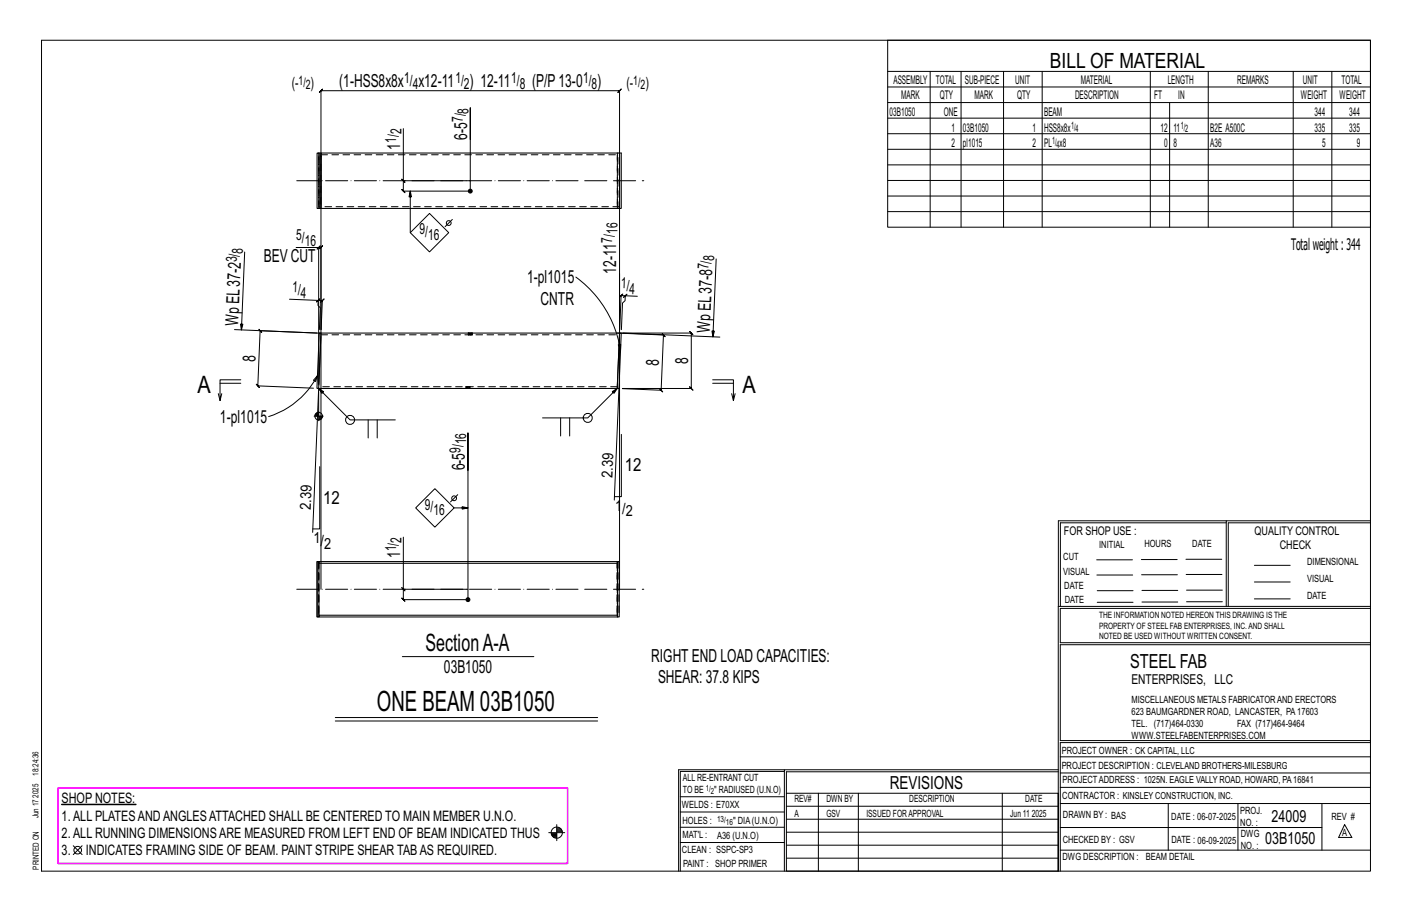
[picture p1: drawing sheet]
<svg xmlns="http://www.w3.org/2000/svg" width="432mm" height="279mm" viewBox="0 0 432 279" stroke-linecap="round" stroke-linejoin="round" font-family="sans-serif">
<g fill="#000" stroke="#000" stroke-width=".31">
<path d="M18.9 245.8h22.7v.2h-22.7z"/>
<circle cx="143.8" cy="58.4" r=".6"/>
<circle cx="143.1" cy="183.3" r=".6"/>
</g>
<g fill="none" stroke="#000" stroke-width=".31">
<path d="M12.7 12.3h406.4v254h-406.4zM271.5 12.3h147.6v57.2h-147.6zM123.3 39.3v15.9h20.5M271.5 21.8h147.6M271.5 26.6h147.6M271.5 31.4h147.6M271.5 36.1h147.6M284.5 21.8v47.7M293.9 21.8v47.7M306.9 21.8v47.7M318.7 21.8v47.7M351.8 21.8v47.7"/>
<path d="M357.7 31.4v38.1M369.5 21.8v47.7M395.5 21.8v47.7M407.3 21.8v47.7M122.8 54.7l1 1zM125.5 58.4l-.4 1.8h.7l-.3-1.8v12.7M143.8 42.7v-9.7v25.4h-20.5l.5 .5-1-1 .5 .5v-3.2M271.5 40.9h147.6M271.5 45.6h147.6M271.5 50.4h147.6M271.5 55.2h147.6M271.5 59.9h147.6"/>
<path d="M74.8 77l-1 23.8-.3-1.7h.8l-.5 1.7M90.6 75.7h6.9v41.7M97 76.2l1-1zM97.5 75.7h.7l-.5 .5 1-1-.5 .5v25.1l.4-8.9 .5-.5-1 1 .5-.5-1.3-.1M125.5 71.1l5.8-5.9 5.9 5.9-5.9 5.9zM138.3 67.1l-2.2 2.2M219 79.2l-1 23.8-.3-1.8h.8l-.5 1.8M271.5 64.7h147.6M88.5 91.5l8.8 .3-.1 1.5 .7 .8-.2 6.6M96.8 92.3l1-.9zM176.1 84.7a34.2 34.2 0 0 1 13.7 22.4M190.7 90.9l1-1z"/>
<path d="M191.2 90.4h-1.3l.6-.5-1.1 .9 .5-.4-.4 10.4M194.9 90.6l-3.7-.2-.1 1.5-.7 .7-.4 8.2M67.3 117.2h6.3M71.7 100.8l26.5 1M73.6 116.1h-6.3v6.4l.5-2.2M96.9 101.8l-17.4-.7-.4-.5 .9 1-.5-.5-.7 16.9-.4-.6 .9 1.1-.5-.5 17.1 .7M97.1 114.9l-.6 1.7-.6-.4zM97.1 114.9a25.4 25.4 0 0 1-14.9 12.4M97.5 119.8v8.8M188.8 101.8l14.1 .6-.5-.5 1 1-.5-.5-.7 16.9-.5-.5 1 1-.5-.5-11.9-.5M188.8 118.7l-1.6 1 .6 .5 1-1.5-9.1 9h-13.8M189.1 105.4l.7-.1v1.8z"/>
<path d="M189.3 118.8l-1.4 34.1M189.5 101.8l30.6 1.3M190.5 101.8h20.9l-.5-.5 1 1-.5-.5v17l-.5-.5 1 1-.5-.5h-21.1M217.9 116.1h6.4v6.4l.5-2.2M217.9 117.2h6.4M66.8 120.3l.5 2.2M96.1 127.2h2.7M96.4 126.7v.5M96.6 126.4v.8M96.8 126.2v1M97 126.1v1.1M97.2 126.1v1.1"/>
<path d="M97.7 127.2v1.2M97.9 127.2v1.1M98.1 127.2v1M98.3 127.2v.8M98.5 127.2v.5M112.6 128.4v5.5M115.4 128.4v5.5M120.9 128.4h-13.8l-9.6-9.7 1.5 1-.6 .6-.9-1.6-1.9 44M171.4 127.7v5.6M174.2 127.7v5.6M190 132.8v19h-2.1M223.8 120.3l.5 2.2"/>
<path d="M97.8 142.7v19h-2.1M133 149.4l5.9 5.9-5.9 5.8-5.9-5.8zM138.9 155.3h4.2l-1.7 .3v-.7l1.7 .4M140 151.2l-2.2 2.2M143.1 143.8v-11.4v50.9h-19.8l.5 .5-1-1 .5 .5v-3.2M375 159.8h-50.7v25.6M375 159.2h-51.3l-.1 107.1M419.1 159.2h-44.1v26.2M419.1 159.8h-43.5v25.6M122.8 179.6l1 1zM123.3 164.2v15.9h19.8M335.4 171.1h10.9"/>
<path d="M335.4 175.8h11M349 171h11M349.1 175.7h11M362.7 171h10.9M362.7 175.6h11M383.6 172.8h11M383.6 177.9h11M98.2 180.1v-152.4l-.5 .5 1-1-.5 .5h91.3l-.5 .5 1-1-.5 .5v152.4M323.7 185.4h95.4M335.5 184.1h11M335.5 180.6h11M349.2 184h11"/>
<path d="M349.2 180.5h11M362.9 180.4h10.9M362.9 184h10.9M383.6 183.1h11M419.1 186h-94.9v10.5h94.9M419.1 197.1h-94.9v29.3h94.9v.6h-94.9v39.3M102.5 219.3h80.3M123 200.7h40.3M102.5 220.4h80.3M239.9 235.8h-31.9v30.5M239.9 235.3h-32.4v31M323.6 235.3h-83.7v31"/>
<path d="M323.6 235.9h-83.1v6.6M324.2 236.3h94.9M324.2 231.4h94.9M22.4 258.5l2.7 2.7M25.1 258.5l-2.7 2.7M167.8 254.5h4.9M168.6 254.8h1.7M168.6 255.1h1.7M168.7 255.4h1.6M169 255.7h1.3M169.3 256h1M170.3 252.1v4.9"/>
<path d="M170.3 254.2h1.7M170.3 253.1h.9M170.3 254h1.6M170.3 253.7h1.4M170.3 253.4h1.2M208 252.9h31.9M208 257.5h31.9M208 243.6h31.9M208 248.2h31.9M240.5 242.5h83.1v23.8h-83.1zM240.5 258.4h83.1M240.5 254.4h83.1"/>
<path d="M240.5 250.4h83.1M240.5 246.5h83.1M250.3 242.5v23.8M262.5 242.5v23.8M306.5 242.5v23.8M324.2 253h80.1M324.2 245.6h94.9M324.2 259.9h94.9M324.2 240.7h94.9M357.3 245.6v14.3M378.6 245.6v14.3M404.3 245.6v14.3"/>
<path d="M411.2 252.1l2.2 3.9h-4zM240.5 262.3h83.1"/>
<circle cx="137.2" cy="68.2" r=".74"/>
<circle cx="97.5" cy="127.2" r="1.16"/>
<circle cx="107.1" cy="128.4" r="1.38"/>
<circle cx="179.7" cy="127.7" r="1.38"/>
<circle cx="138.9" cy="152.3" r=".74"/>
<circle cx="23.8" cy="259.9" r="1.17"/>
<circle cx="170.3" cy="254.5" r="1.71"/>
</g>
<path d="M17.8 240.9h155.8v23h-155.8z" fill="none" stroke="#f0f" stroke-width=".5"/>
<g fill="none" stroke="#000" stroke-width=".32">
<path d="M97.6 46.8h.6M98.2 47.8v14.9M189.4 46.8h-91.2v16.9h-.6v-16.9h-.6v16.9h.6M189.5 46.8h.5v16.9h-.5zM189.5 47.8v14.9M98.2 63.7h91.3M97.5 118.7h91.3M97.6 101.8h.6l-.7 16.9h-.6zM98.1 102.9l-.6 14.8M98.2 101.8h91.3M142.5 118.2h.1M142.5 118.7v.1"/>
<path d="M143.2 101.8h.1M143.2 102.3v.1M143.7 118.2h.1M143.7 118.7v.1M144.4 101.8h.1M144.4 102.3v.1M189.4 102.9l-.6 14.8M189.5 101.8h.5l-.7 17-.5-.1zM96.9 171.7h.6v16.9h-.6zM97 171.7v16.9M97.5 171.7h91.3v.5h-91.3zM188.8 171.7h.6v16.9h-.6z"/>
<path d="M97.5 188.1h91.3v.5h-91.3z"/>
</g>
<g fill="none" stroke="#000" stroke-width=".31" stroke-dasharray="2 1.4">
<path d="M97.5 46.8v16.9zM98.1 46.8v16.4h-.6v-15.9h.6l.1 .5M98.1 47.3l91.3 .1M188.8 46.8v16.9M188.8 47.3v15.9M189.4 47.4v15.7M189.5 47.8l-.1-1M98.2 62.7l-.1 1M188.8 63.7v-16.9M189.3 63.7v-16.9M189.4 63.7l.1-1M189.4 63.1l-91.3 .1"/>
<path d="M98.1 102.3h91.3M142.5 118.2h.1M142.5 118.2v.5M142.6 118.8h-.1M142.7 118.8v-.6M142.9 118.2h.2v.6h-.2zM142.9 118.8h-.2v-.6h.2M143.1 118.8h.2v-.6h.2M143.1 118.2h.2M143.2 101.8v.5M143.2 101.8h.1M143.3 118.8h.2l.2-.6"/>
<path d="M143.4 101.8l-.2 .6M143.5 118.8l.2-.6M143.6 101.8h-.2l-.1 .6M143.7 118.7v-.5M143.7 118.8h.1M143.8 101.8h.2v.6h-.2zM143.8 101.8h-.2v.6h-.2M143.8 102.4h-.2M144 101.8h.2v.6h-.2M144.2 101.8v.6M144.4 101.8h.1M144.4 102.4h.1"/>
<path d="M144.4 102.3v-.5M188.8 118.7v-1M188.8 118.2h-91.3M189.4 102.9l.1-1.1M97.5 171.7v16.9M188.8 171.7v16.9M188.8 172.7v-.5M188.8 171.7v15.8M189.3 171.7v16.9M97.5 187.5v-15.3M97.5 188.1v-.6M188.8 187.5v1.1"/>
<path d="M188.8 188.1v-15.4"/>
</g>
<path d="M90.7 55.2h106.2M90.7 180.1h106.2" fill="none" stroke="#000" stroke-width=".31" stroke-dasharray="6.8 1 0 1"/>
<text font-size="8.6" x="115.2" y="217.4">ONE BEAM 03B1050</text>
<g font-size="7.3">
<text x="60.4" y="120">A</text>
<text x="227.1" y="120">A</text>
<text x="130.2" y="199">SectionA-A</text>
</g>
<text font-size="6.4" x="321.1" y="20.7">BILL OF MATERIAL</text>
<text font-size="5.9" x="345.6" y="204.1">STEEL FAB</text>
<g font-size="5.5">
<text x="103.7" y="26.7">(1-HSS8x8x</text>
<text x="128" y="26.7">x12-11</text>
<text x="143.6" y="26.7">) 12-11</text>
<text x="162.7" y="26.7">(P/P13-0</text>
<text x="182.6" y="26.7">)</text>
<text x="122.4" y="45.7" transform="rotate(-90 122.4 45.7)">1</text>
<text x="142.8" y="42.7" transform="rotate(-90 142.8 42.7)">6-5</text>
<text x="80.7" y="80.2">BEV CUT</text>
<text x="188.5" y="83.6" transform="rotate(-90 188.5 83.6)">12-11</text>
<text x="161.2" y="86.6">1-pl1015</text>
<text x="165.3" y="93.1">CNTR</text>
<text x="72.9" y="99.7" transform="rotate(-88 72.9 99.7)">WpEL37-2</text>
<text x="217.1" y="101.9" transform="rotate(-88 217.1 101.9)">WpEL37-8</text>
<text x="78.2" y="110.5" transform="rotate(-88 78.2 110.5)">8</text>
<text x="201.5" y="111.8" transform="rotate(-88 201.5 111.8)">8</text>
<text x="210.4" y="111.3" transform="rotate(-90 210.4 111.3)">8</text>
<text x="67.3" y="129.3">1-pl1015</text>
<text x="142.1" y="143.8" transform="rotate(-90 142.1 143.8)">6-5</text>
<text x="191.1" y="144.1">12</text>
<text x="98.8" y="153.9">12</text>
<text x="122.4" y="170.6" transform="rotate(-90 122.4 170.6)">1</text>
<text x="199.2" y="202.4">RIGHT END LOAD CAPACITIES:</text>
<text x="135.8" y="205.7">03B1050</text>
<text x="201.2" y="208.9">SHEAR: 37.8 KIPS</text>
<text x="272.2" y="241.1">REVISIONS</text>
</g>
<g font-size="5.1">
<text x="388.9" y="251.3">24009</text>
<text x="386.9" y="258.1">03B1050</text>
</g>
<text font-size="4.9" x="394.8" y="76.4">Totalweight : 344</text>
<g font-size="4.7">
<text x="89.2" y="26.9">(-</text>
<text x="95" y="26.9">)</text>
<text x="123.6" y="25.5">1/</text>
<text x="126.2" y="27.2">4</text>
<text x="139.2" y="25.5">1/</text>
<text x="141.9" y="27.2">2</text>
<text x="156.3" y="25.5">1/</text>
<text x="158.9" y="27.2">8</text>
<text x="178.3" y="25.5">1/</text>
<text x="180.9" y="27.2">8</text>
<text x="191.6" y="26.9">(-</text>
<text x="197.4" y="26.9">)</text>
<text x="143.2" y="34.7" transform="rotate(-90 143.2 34.7)">8</text>
<text x="122.8" y="41.1" transform="rotate(-90 122.8 41.1)">2</text>
<text x="141.6" y="37.3" transform="rotate(-90 141.6 37.3)">7/</text>
<text x="121.1" y="43.7" transform="rotate(-90 121.1 43.7)">1/</text>
<text x="128.3" y="71.7">9/</text>
<text x="188.9" y="71.6" transform="rotate(-90 188.9 71.6)">16</text>
<text x="74.2" y="77.7" transform="rotate(-88 74.2 77.7)">8</text>
<text x="90.6" y="73.4">5/</text>
<text x="93.2" y="75.1">16</text>
<text x="130.9" y="73.3">16</text>
<text x="187.2" y="74.2" transform="rotate(-90 187.2 74.2)">7/</text>
<text x="72.5" y="80.2" transform="rotate(-88 72.5 80.2)">3/</text>
<text x="216.6" y="82.4" transform="rotate(-88 216.6 82.4)">7/</text>
<text x="218.4" y="79.8" transform="rotate(-88 218.4 79.8)">8</text>
<text x="89.4" y="89.3" transform="rotate(2 89.4 89.3)">1/</text>
<text x="189.9" y="88.1" transform="rotate(2 189.9 88.1)">1/</text>
<text x="192.4" y="89.9" transform="rotate(2 192.4 89.9)">4</text>
<text x="91.9" y="91" transform="rotate(2 91.9 91)">4</text>
<text x="142.5" y="135.8" transform="rotate(-90 142.5 135.8)">16</text>
<text x="140.9" y="138.5" transform="rotate(-90 140.9 138.5)">9/</text>
<text x="187.3" y="146.1" transform="rotate(-88 187.3 146.1)">2.39</text>
<text x="95.1" y="155.9" transform="rotate(-88 95.1 155.9)">2.39</text>
<text x="129.9" y="155.8">9/</text>
<text x="132.6" y="157.4">16</text>
<text x="188.1" y="156.2">1</text>
<text x="190.3" y="157">/2</text>
<text x="95.9" y="166">1/</text>
<text x="99.1" y="167.7">2</text>
<text x="122.8" y="165.9" transform="rotate(-90 122.8 165.9)">2</text>
<text x="121.1" y="168.6" transform="rotate(-90 121.1 168.6)">1/</text>
</g>
<g font-size="4.4">
<text x="18.9" y="245.6">SHOP NOTES:</text>
<text x="18.9" y="250.8">1.ALL PLATESANDANGLESATTACHED SHALL BE CENTERED TO MAIN MEMBER U.N.O.</text>
<text x="18.9" y="256.1">2.ALL RUNNING DIMENSIONSARE MEASURED FROM LEFT END OF BEAM INDICATED THUS</text>
<text x="18.9" y="261.3">3.</text>
<text x="26.3" y="261.3">INDICATES FRAMING SIDE OF BEAM. PAINT STRIPE SHEAR TABAS REQUIRED.</text>
</g>
<text font-size="4.2" x="346" y="209.1">ENTERPRISES, LLC</text>
<g font-size="4">
<text x="91.3" y="25.8">1/</text>
<text x="93.5" y="27.2">2</text>
<text x="193.7" y="25.8">1/</text>
<text x="195.9" y="27.2">2</text>
</g>
<g font-size="3.7">
<text x="273.2" y="25.6">ASSEMBLY</text>
<text x="286.2" y="25.6">TOTAL</text>
<text x="295.1" y="25.6">SUB-PIECE</text>
<text x="310.4" y="25.6">UNIT</text>
<text x="330.5" y="25.6">MATERIAL</text>
<text x="357.1" y="25.6">LENGTH</text>
<text x="378.3" y="25.6">REMARKS</text>
<text x="398.4" y="25.6">UNIT</text>
<text x="410.2" y="25.6">TOTAL</text>
<text x="272.1" y="35.5">03B1050</text>
<text x="275.6" y="30.4">MARK</text>
<text x="287.4" y="30.4">QTY</text>
<text x="288.6" y="35.5">ONE</text>
<text x="298" y="30.4">MARK</text>
<text x="311" y="30.4">QTY</text>
<text x="319.3" y="35.5">BEAM</text>
<text x="328.7" y="30.4">DESCRIPTION</text>
<text x="353" y="30.4">FT</text>
<text x="360.3" y="30.4">IN</text>
<text x="397.8" y="30.4">WEIGHT</text>
<text x="402" y="35.5">344</text>
<text x="409.6" y="30.4">WEIGHT</text>
<text x="412.6" y="35.5">344</text>
<text x="290.9" y="40.2">1</text>
<text x="294.5" y="40.2">03B1050</text>
<text x="315.8" y="40.2">1</text>
<text x="319.3" y="40.2">HSS8x8x</text>
<text x="354.9" y="40.2">12</text>
<text x="358.9" y="40.2">11</text>
<text x="370.1" y="40.2">B2E A500C</text>
<text x="402" y="40.2">335</text>
<text x="412.6" y="40.2">335</text>
<text x="290.9" y="45">2</text>
<text x="294.5" y="45">pl1015</text>
<text x="315.8" y="45">2</text>
<text x="319.3" y="45">PL x8</text>
<text x="356" y="45">0</text>
<text x="358.9" y="45">8</text>
<text x="370.1" y="45">A36</text>
<text x="404.3" y="45">5</text>
<text x="415" y="45">9</text>
<text x="325.3" y="163.4">FOR SHOP USE :</text>
<text x="383.7" y="163.4">QUALITY CONTROL</text>
<text x="391.4" y="167.8">CHECK</text>
</g>
<g font-size="3.1">
<text x="327.5" y="39.4">1/</text>
<text x="328.9" y="40.5">4</text>
<text x="361.1" y="39.4">1/</text>
<text x="362.5" y="40.5">2</text>
<text x="321.7" y="44.1">1/</text>
<text x="323.1" y="45.3">4</text>
<text x="336.2" y="167.4">INITIAL</text>
<text x="350" y="167.1">HOURS</text>
<text x="364.6" y="167.2">DATE</text>
<text x="325.2" y="171.3">CUT</text>
<text x="399.8" y="172.8">DIMENSIONAL</text>
<text x="325.1" y="175.8">VISUAL</text>
<text x="399.8" y="177.9">VISUAL</text>
<text x="325.5" y="180">DATE</text>
<text x="325.7" y="184.4">DATE</text>
<text x="399.8" y="183.1">DATE</text>
<text x="346" y="215">MISCELLANEOUS METALS FABRICATORAND ERECTORS</text>
<text x="346" y="218.6">623 BAUMGARDNER ROAD, LANCASTER, PA17603</text>
<text x="346" y="225.8">WWW.STEELFABENTERPRISES.COM</text>
<text x="346" y="222.2">TEL. (717)464-0330</text>
<text x="378.3" y="222.2">FAX (717)464-9464</text>
<text x="324.7" y="230.5">PROJECT OWNER : CK CAPITAL, LLC</text>
<text x="208.8" y="238.8">ALL RE-ENTRANT CUT</text>
<text x="324.7" y="235.1">PROJECT DESCRIPTION : CLEVELAND BROTHERS-MILESBURG</text>
<text x="324.9" y="239.5">PROJECTADDRESS : 1025N. EAGLE VALLY ROAD, HOWARD, PA16841</text>
<text x="208.8" y="242.5">TO BE</text>
<text x="218.4" y="242.5">&quot; RADIUSED (U.N.O)</text>
<text x="242.9" y="245.3">REV#</text>
<text x="252.7" y="245.3">DWN BY</text>
<text x="278.1" y="245.3">DESCRIPTION</text>
<text x="313.5" y="245.3">DATE</text>
<text x="324.9" y="244.2">CONTRACTOR : KINSLEY CONSTRUCTION, INC.</text>
<text x="208.5" y="247">WELDS : E70XX</text>
<text x="208.7" y="251.7">HOLES :</text>
<text x="224.2" y="251.8">&quot; DIA(U.N.O)</text>
<text x="242.9" y="249.9">A</text>
<text x="252.7" y="249.9">GSV</text>
<text x="264.9" y="249.9">ISSUED FORAPPROVAL</text>
<text x="309" y="249.9">Jun 11</text>
<text x="315.5" y="249.9">2025</text>
<text x="325.1" y="250">DRAWN BY : BAS</text>
<text x="358.2" y="250.5">DATE : 06-07-2025</text>
<text x="379.3" y="248.9">PROJ.</text>
<text x="407.2" y="250.5">REV #</text>
<text x="208.7" y="256.3">MAT'L :</text>
<text x="219.3" y="256.4">A36 (U.N.O)</text>
<text x="325" y="257.6">CHECKED BY : GSV</text>
<text x="358.3" y="257.7">DATE : 06-09-2025</text>
<text x="379.3" y="252.5">NO. :</text>
<text x="379.5" y="255.9">DWG</text>
<text x="410.5" y="255.5">A</text>
<text x="208.6" y="260.7">CLEAN : SSPC-SP3</text>
<text x="324.9" y="262.9">DWG DESCRIPTION :</text>
<text x="350.4" y="263">BEAM DETAIL</text>
<text x="379.5" y="259.5">NO. :</text>
<text x="208.9" y="265">PAINT : SHOP PRIMER</text>
</g>
<g font-size="2.7">
<text x="336.1" y="189">THE INFORMATION NOTED HEREON THIS DRAWING IS THE</text>
<text x="336.1" y="195.4">NOTED BE USED WITHOUT WRITTEN CONSENT.</text>
<text x="336.1" y="192.2">PROPERTY OF STEEL FAB ENTERPRISES, INC.AND SHALL</text>
</g>
<g font-size="2.6">
<text x="215.9" y="241.8">1/</text>
<text x="217.4" y="242.7">2</text>
<text x="219.3" y="251.1">13/</text>
<text x="222" y="252.1">16</text>
</g>
<g font-size="2.5">
<text x="11.7" y="237.1" transform="rotate(-90 11.7 237.1)">18:24:36</text>
<text x="11.8" y="243.8" transform="rotate(-90 11.8 243.8)">2025</text>
<text x="11.8" y="250.1" transform="rotate(-90 11.8 250.1)">Jun 17</text>
<text x="11.9" y="265.8" transform="rotate(-90 11.9 265.8)">PRINTED ON</text>
</g>
</svg>
